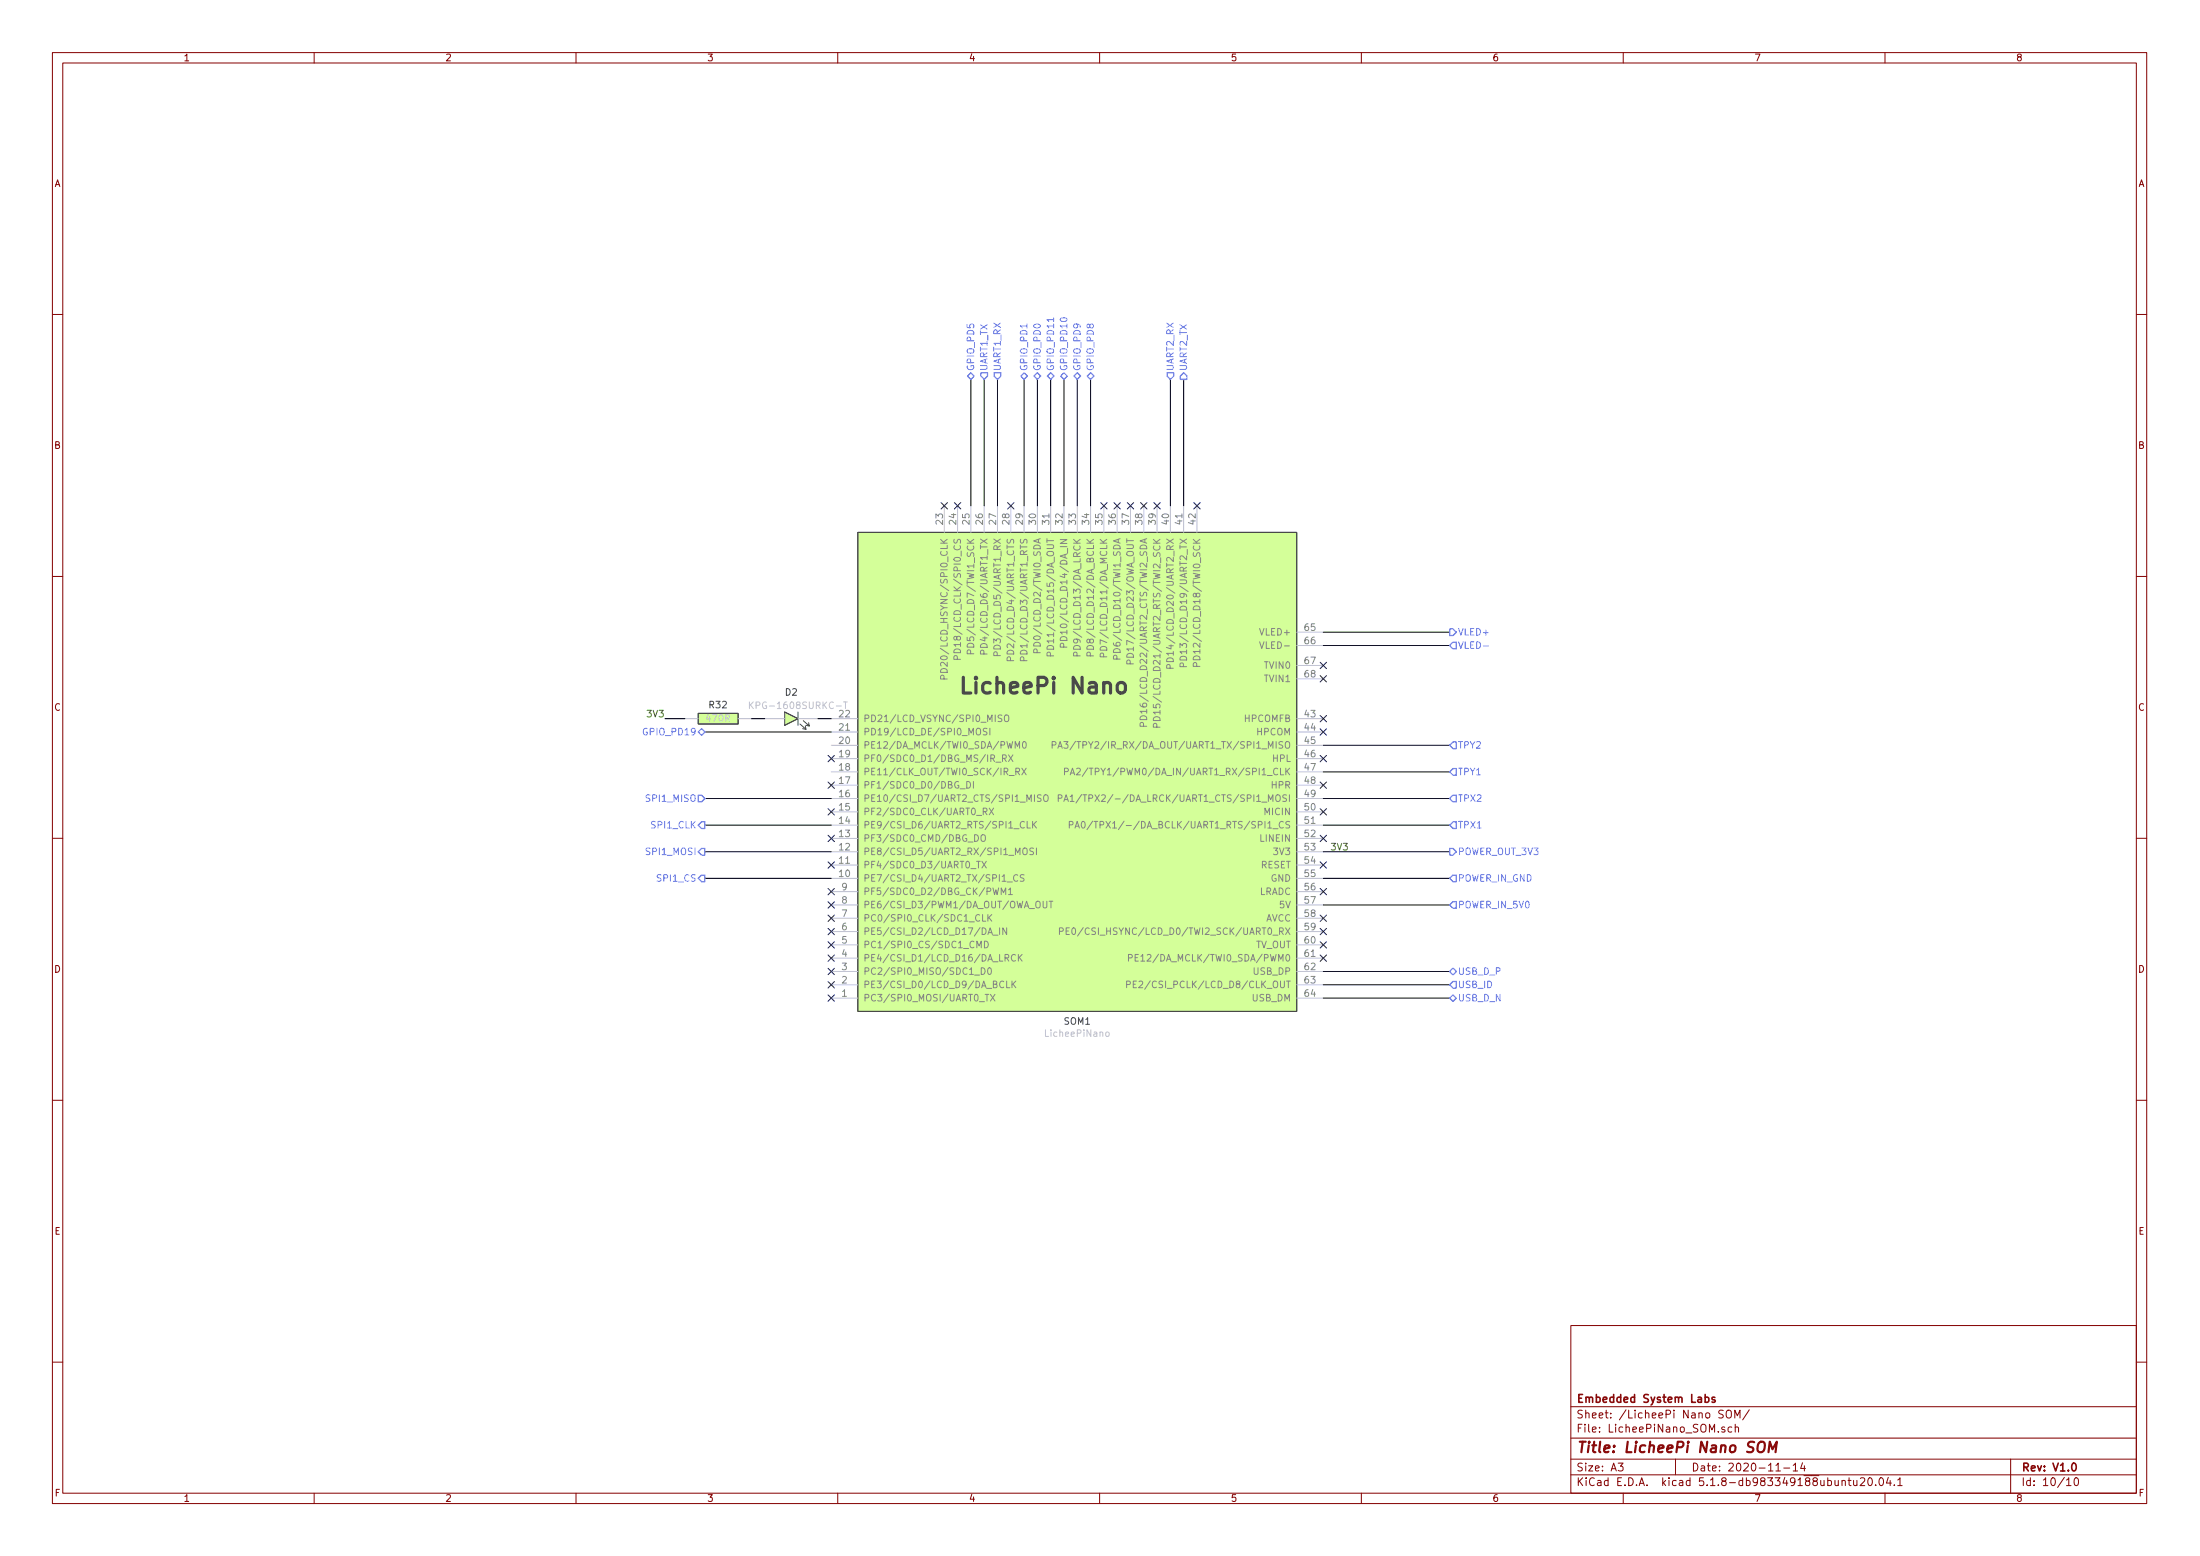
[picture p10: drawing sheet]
<svg xmlns="http://www.w3.org/2000/svg" width="420mm" height="297mm" viewBox="0 0 420 297" stroke-linecap="round" stroke-linejoin="round" font-family="sans-serif">
<g fill="none" stroke="#840000" stroke-width=".19">
<path d="M10 10h400v277h-400zM12 12h396v273.1h-396zM60 10v2M110 10v2M160 10v2M210 10v2M260 10v2M310 10v2M360 10v2M10 60h2M408 60h2M10 110h2"/>
<path d="M408 110h2M10 160h2M408 160h2M10 210h2M408 210h2M300 253h108v32.1h-108zM10 260h2M300 278.5h108M300 274.5h108M300 268.5h108M309 279.3h1l-.5 .6 .4 .1v.7l-.2 .1-.7-.1M320 278.5v3"/>
<path d="M329.1 269.3l-.6-.1-.3 .3 .1 .3 .7 .3v.5l-.2 .1-.6-.1M329.4 272.5a.37 .37 0 0 0-.6 .1l.1 .2 .5 .2 .1 .1-.3 .3-.4-.1M329.7 269.4a.49 .49 0 0 1 .6-.2 .49 .49 0 0 1 .4 .5v.5a.5 .5 0 0 1-.5 .5 .5 .5 0 0 1-.5-.5zM330.7 272.5l-.4-.1-.3 .3 .1 .6 .2 .1 .4-.1M331.3 270.7v-1.5l.5 1.1 .5-1.1v1.5M331.4 272.5a.37 .37 0 0 1 .6 .1v.8M331.4 271.9v1.5M334.1 269.1l-1.3 2M342.5 279.7l.4-.4v1.5M344.2 279.2l-.3 1.1h.9M344.6 279.8v1M384 278.5v6.6"/>
<path d="M408 260h2M60 285.1v1.9M110 285.1v1.9M160 285.1v1.9M210 285.1v1.9M260 285.1v1.9M300 281.5h108M310 285.1v1.9M339.2 280.8h.8M340.7 280.2h1.1M342.5 280.8h.8M351.8 282.7l.2-.1 .4 .1v.9"/>
<path d="M351.8 282.6v1M352.9 282.6h.6M353.1 282.1v1.3l.4 .2M354 282.6v.8a.37 .37 0 0 0 .6 .1M354.6 282.6v1M355.3 282.3l.6-.2 .2 .2v.2l-.9 1.1h.9M356.9 282.2l.2-.1a.8 .8 0 0 1 .5 .8 .8 .8 0 0 1-.5 .7 1 1 0 0 1-.2-1.4zM358.2 283.5v.1M359 282.3l.2-.2a.8 .8 0 0 1 .5 .8 .8 .8 0 0 1-.5 .7l-.2-.1-.1-.5zM360 285.1v1.9M360.6 282l-.3 1.1h.9M361 282.6v1"/>
<path d="M361.8 283.5v.1M362.4 282.5l.5-.4v1.5M362.4 283.6h.9M394.7 282.5l.4-.4v1.5M394.7 283.6h.8M396.2 282.3l.4-.2a.94 .94 0 0 1 0 1.5l-.4-.3-.1-.6z"/>
</g>
<path d="M325.7 266.8l.4-.1 .3 .3-.1 .6-.2 .1-.4-.1M327.5 266.8l-.3-.1-.3 .2 .1 .2 .5 .2v.3h-.6M395.9 279.4l.1-.1a.8 .8 0 0 1 .5 .8 .8 .8 0 0 1-.5 .7 1 1 0 0 1-.1-1.4z" fill="none" stroke="#840000" stroke-width=".3"/>
<path d="M335.9 275.5a.67 .67 0 0 1 1.1 0 1.43 1.43 0 0 1-.6 1.7l-.5-.1a1.41 1.41 0 0 1 0-1.6zM337.7 277.2l.3-2 .5 1.5 .8-1.5-.2 2" fill="none" stroke="#840000" stroke-width=".41"/>
<g fill="#d4ff99" stroke="#d4ff99" stroke-width=".19">
<path d="M163.8 101.6h83.8v91.5h-83.8z"/>
<path d="M149.9 135.9l2.5 1.3-2.5 1.3z"/>
<path d="M133.3 136.2h7.7v2h-7.7z"/>
</g>
<path d="M163.8 101.6h83.8v91.5h-83.8zM133.3 136.2h7.7v2h-7.7zM149.9 135.9l2.5 1.3-2.5 1.3zM152.4 135.9v2.6M152.8 138.2l1.1 1-.1-.6M153.3 139.1l.6 .1M153.4 137.6l1.2 1-.2-.6M153.9 138.5l.7 .1" fill="none" stroke="#484848" stroke-width=".19"/>
<g fill="none" stroke="#babcdd" stroke-width=".19">
<path d="M180.3 96.6v5M182.9 96.6v5M185.4 96.6v5M188 96.6v5M190.5 96.6v5M193 96.6v5M195.6 96.6v5M198.1 96.6v5M200.7 96.6v5M203.2 96.6v5M205.7 96.6v5M208.3 96.6v5"/>
<path d="M210.8 96.6v5M213.4 96.6v5M215.9 96.6v5M218.4 96.6v5M221 96.6v5M223.5 96.6v5M226.1 96.6v5M228.6 96.6v5M130.8 137.2h2.5M141 137.2h2.5M146 137.2h3.9M152.4 137.2h3.8"/>
<path d="M158.7 139.7h5.1M158.7 137.2h5.1M247.6 139.7h5.1M247.6 137.2h5.1M247.6 120.7h5.1M247.6 123.2h5.1M247.6 127h5.1M247.6 129.6h5.1M158.7 157.5h5.1M158.7 155h5.1M158.7 152.4h5.1M158.7 149.9h5.1"/>
<path d="M158.7 147.4h5.1M158.7 144.8h5.1M158.7 142.3h5.1M247.6 157.5h5.1M247.6 155h5.1M247.6 152.4h5.1M247.6 149.9h5.1M247.6 147.4h5.1M247.6 144.8h5.1M247.6 142.3h5.1M158.7 167.7h5.1M158.7 165.1h5.1"/>
<path d="M158.7 162.6h5.1M158.7 160.1h5.1M158.7 170.2h5.1M158.7 172.8h5.1M158.7 175.3h5.1M158.7 177.8h5.1M247.6 167.7h5.1M247.6 165.1h5.1M247.6 162.6h5.1M247.6 160.1h5.1M247.6 170.2h5.1M247.6 172.8h5.1"/>
<path d="M247.6 175.3h5.1M247.6 177.8h5.1M158.7 190.5h5.1M158.7 188h5.1M158.7 185.5h5.1M158.7 182.9h5.1M158.7 180.4h5.1M247.6 190.5h5.1M247.6 188h5.1M247.6 185.5h5.1M247.6 182.9h5.1M247.6 180.4h5.1"/>
</g>
<g fill="none" stroke="#848484" stroke-width=".19">
<path d="M179.8 127.7a.67 .67 0 0 1 .8 0 .67 .67 0 0 1 .3 .7h-1.3zM180.3 129.6l-.1-.6-.1-.1-.3 .1-.2 .6h1.3M182.2 124.1a.68 .68 0 0 1 .8-.2 .68 .68 0 0 1 .4 .7h-1.2zM182.8 125.9l-.1-.7h-.4l-.1 .7h1.2M184.9 122.9a.66 .66 0 0 1 .8-.1 .66 .66 0 0 1 .3 .7h-1.3zM185.4 124.8l-.1-.7h-.5l-.1 .7h1.3M186.5 139.2l.2-.2a.44 .44 0 0 1 .6 .5l-.1 .6-.2 .2-.4-.1a1 1 0 0 1-.1-1zM187.4 123a.67 .67 0 0 1 .8-.1 .67 .67 0 0 1 .3 .7h-1.3zM187.9 124.9v-.7l-.2-.1-.3 .1-.2 .7h1.3M188.5 139.1l-.5-.1-.2 .2 .1 .4 .5 .2 .1 .3-.2 .2-.5-.1M189.1 139v1.3M190 123.3a.67 .67 0 0 1 .7-.1 .67 .67 0 0 1 .4 .7h-1.3z"/>
<path d="M190.4 125.2v-.7l-.2-.1-.3 .1-.1 .7h1.3M191.3 136.6l-.4-.1-.3 .2 .1 .3 .6 .3v.3l-.2 .2-.5-.1M191.9 136.7l.2-.2a.44 .44 0 0 1 .6 .4l-.1 .7-.5 .2-.2-.2zM192.5 124.2a.67 .67 0 0 1 .8 0 .67 .67 0 0 1 .3 .7h-1.3zM193 126.1l-.1-.6-.1-.1-.3 .1-.2 .6h1.3M195 124.2a.67 .67 0 0 1 .8 0 .67 .67 0 0 1 .3 .7h-1.2zM195.5 126.1v-.6l-.2-.1-.3 .1-.1 .6h1.2M198.1 124.6l-.1-.7h-.5l-.1 .7h1.3M200.1 123.3a.67 .67 0 0 1 .8 0 .67 .67 0 0 1 .3 .6h-1.3zM200.6 125.2v-.6l-.5-.1-.2 .7h1.3M202.7 121.7a.66 .66 0 0 1 .7-.1 .66 .66 0 0 1 .4 .7h-1.3zM203.1 123.5l-.1-.7h-.4l-.1 .7h1.3"/>
<path d="M205.2 123.3a.67 .67 0 0 1 .8 0 .67 .67 0 0 1 .3 .6h-1.3zM205.7 125.2l-.1-.6-.4-.1-.2 .7h1.3M207.7 123.3a.67 .67 0 0 1 .8 0 .67 .67 0 0 1 .3 .6h-1.2zM208.2 125.2v-.6l-.5-.1-.1 .7h1.2M210.2 123.6a.68 .68 0 0 1 .8-.2 .68 .68 0 0 1 .4 .7h-1.3zM210.8 125.4l-.1-.7h-.5l-.1 .7h1.3M212.8 123.9a.67 .67 0 0 1 .8 0 .67 .67 0 0 1 .3 .6h-1.3zM213.3 125.8v-.6l-.2-.1-.3 .1-.2 .6h1.3M215.4 124.9a.67 .67 0 0 1 .7-.1 .67 .67 0 0 1 .4 .7h-1.3zM215.8 126.7v-.6l-.2-.1-.3 .1-.1 .6h1.3M217.9 136.8a.67 .67 0 0 1 .8-.1 .67 .67 0 0 1 .3 .7h-1.3zM218.4 138.6l-.1-.6-.1-.1-.3 .1-.2 .6h1.3"/>
<path d="M220.4 136.9a.67 .67 0 0 1 .8 0 .67 .67 0 0 1 .3 .7h-1.2zM220.9 138.8v-.6l-.2-.1-.3 .1-.1 .6h1.2M221.5 136h-1.2l.3 .3M221.5 135.6v.7M223 125.7a.67 .67 0 0 1 .7-.1 .67 .67 0 0 1 .4 .7h-1.3zM223.5 127.6l-.1-.6-.5-.1-.1 .7h1.3M225.5 125.4a.67 .67 0 0 1 .8-.1 .67 .67 0 0 1 .3 .7h-1.3zM226 127.3v-.6l-.5-.1-.2 .7h1.3M228.1 125.3a.67 .67 0 0 1 .7 0 .67 .67 0 0 1 .4 .6h-1.3zM228.5 127.2v-.6l-.2-.1-.3 .1-.1 .6h1.3M240.6 122.5l.4 1.3 .4-1.3M183.4 150.6h.9"/>
<path d="M184.6 149.2a.64 .64 0 0 1 .7 .6 .64 .64 0 0 1-.7 .7zM185.9 149.2v1.3M186.1 159.3a.64 .64 0 0 1 .8 .7 .64 .64 0 0 1-.8 .6zM187.4 159.5l.3-.2a.44 .44 0 0 1 .5 .5l-.1 .6-.4 .2-.3-.2zM187.8 154.9l.6-.1v-.4l-.6-.1v1.2M188.1 154.9l.4 .6M188.9 154.3l.9 1.2M189.8 154.3l-.9 1.2M190.2 145.5h1M191.5 144.8l.6-.1v-.5l-.6-.1v1.3M191.8 144.8l.4 .6M192.6 144.1l.8 1.3"/>
<path d="M192.7 148h1M193.4 144.1l-.8 1.3M193.9 142.8v-1.2l.4 .9 .4-.9v1.2M194 147.3h.6l.1-.5-.7-.2v1.3M194.3 147.3l.4 .6M195.1 146.6l.9 1.3M195.4 141.7l.2-.1a.69 .69 0 0 1 .4 .6 .69 .69 0 0 1-.4 .6l-.3-.4zM195.6 156.9a.6 .6 0 0 0-.8 .5 .6 .6 0 0 0 .6 .7l.2-.2M196 146.6l-.9 1.3M196.2 156.8v1.3h.6M197.2 156.8v1.3M197.4 157.4l.5 .7"/>
<path d="M197.6 151.7v1.3M197.9 156.8l-.7 .7M198.8 151.8l-.5-.1-.1 .2v.4l.6 .2v.3l-.2 .2-.5-.1M199.4 151.9l.2-.2a.47 .47 0 0 1 .6 .5l-.1 .6-.2 .2-.4-.1a1 1 0 0 1-.1-1zM200.9 142.2h.6l.2-.2-.1-.3-.7-.1v1.2M202 142.8l.5-1.2 .4 1.2M202.1 152.4l.7-.1v-.4l-.7-.2v1.3M202.2 142.5h.6M203.2 141.6h.8l-.4 .4 .3 .2v.6h-.5l-.2-.1M203.2 153l.4-1.3 .4 1.3M203.3 147.3h.6l.1-.2v-.3l-.7-.2v1.3M203.3 152.6h.6"/>
<path d="M204.2 157.5l.6-.1 .1-.5-.7-.1v1.3M204.4 147.9l.4-1.3 .4 1.3M204.4 152.1l.3-.4v1.3M204.4 153h.7M204.5 147.6h.6M205.3 158.1l.4-1.3 .4 1.3M205.4 141.5l-1.1 1.6M205.4 157.7h.6M205.6 146.8l.5-.2 .2 .4-.8 .9h.8M206.6 151.7l-1.1 1.6M206.6 156.9l.2-.1a.67 .67 0 0 1 .5 .6 .67 .67 0 0 1-.5 .7l-.3-.5zM206.8 151.7h.7"/>
<path d="M207.8 146.6l-1.1 1.6M208.7 156.8l-1.1 1.6M208.9 156.8h.8M186.5 164.4h.7M186.9 164.4v1.3M187.5 164.4l.9 1.3M187.7 174.6v1.3h.6M188 179.7a.64 .64 0 0 1 .8 .6 .64 .64 0 0 1-.8 .6zM188.4 164.4l-.9 1.3M188.7 178.4l.4-1.3 .4 1.3M188.7 174.6v1.3M188.8 178h.6"/>
<path d="M188.8 175.1l.6 .8M189.4 174.6l-.7 .7M189.6 169.5l.3 1.3 .3-.9 .2 .9 .3-1.3M189.6 178.5h1M190.9 177.1v1.3M191.2 170.8v-1.3l.4 .9 .5-.9v1.3M192.3 177.1v1.3l-.8-1.3v1.3M192.4 168.4h.9M192.6 169.9l.4-.4v1.3M192.6 170.8h.7M194.4 167.1a.6 .6 0 0 0-.9 .4 .6 .6 0 0 0 .6 .7l.3-.1M195.4 162.1l.2-.2a.44 .44 0 0 1 .6 .4l-.1 .7-.2 .2-.4-.1a1 1 0 0 1-.1-1z"/>
<path d="M195.6 167h-.5l-.2 .1v.3l.6 .3 .1 .3-.3 .2h-.5M197.4 162l-.5-.1-.2 .1 .1 .4 .5 .3 .1 .2-.2 .3-.5-.1M197.9 172.2l.2-.2a.44 .44 0 0 1 .6 .5l-.1 .6-.5 .2-.2-.2zM197.9 161.9v1.3M199.2 172v1.1l.2 .2h.3l.2-.2v-1.1M200.4 172h.7M200.7 172v1.3M202.3 177.8l.6-.1 .2-.1-.1-.3-.7-.2v1.3M203.6 177.7h.4M204.2 177.1h-.6v1.3h.6M204.8 177.3l.2-.2a.69 .69 0 0 1 .4 .7 .69 .69 0 0 1-.4 .6l-.3-.5zM186.6 180.9v-1.2l.4 .9 .4-.9v1.2"/>
<path d="M187.4 184.7a.64 .64 0 0 1 .7 .7 .64 .64 0 0 1-.7 .6zM188.1 189.8h.7M188.5 189.8v1.3M188.7 184.9l.2-.2a.69 .69 0 0 1 .4 .7 .69 .69 0 0 1-.4 .6l-.3-.5zM189.2 189.8l.8 1.3M190 189.8l-.8 1.3M191.7 187.4a.6 .6 0 0 0-.8 .4 .6 .6 0 0 0 .6 .8l.2-.2M191.9 182.9l.7-.1v-.5l-.7-.1v1.3M192.3 187.3v1.3h.6M192.3 182.9l.4 .6M193.3 187.3v1.3M193.4 187.8l.6 .8"/>
<path d="M193.9 182.3a.6 .6 0 0 0-.8 .5 .6 .6 0 0 0 .6 .7l.2-.2M194 187.3l-.7 .7M194.5 182.2v1.3M194.7 182.8l.5 .7M195.2 182.2l-.7 .7M215.2 187.9h.6v-.5l-.6-.1v1.3M215.5 182.9l.6-.1 .2-.2-.1-.3-.7-.1v1.3M216.4 187.9h.4M216.8 182.8h.4M217 187.3h-.6v1.3h.6M217.4 182.2h-.6v1.3h.6"/>
</g>
<path d="M143.1 134v1.3M143.3 134.6l.6 .7M143.9 134l-.8 .7M161.1 134h.7M161.5 134v1.3M211.2 197.1l.2-.1 .4 .1v.5l-.1 .2-.3 .1-.2-.2z" fill="none" stroke="#c2c2c2" stroke-width=".19"/>
<g fill="none" stroke="#000" stroke-width=".19">
<path d="M185.4 72.4v24.2M188 72.4v24.2M190.5 72.4v24.2M195.6 72.4v24.2M198.1 72.4v24.2M200.7 72.4v24.2M203.2 72.4v24.2M205.7 72.4v24.2M208.3 72.4v24.2M223.5 72.4v24.2M226.1 72.4v24.2M127 137.2h3.8"/>
<path d="M134.6 139.7h24.1M143.5 137.2h2.5M156.2 137.2h2.5M252.7 120.7h24.2M252.7 123.2h24.2M134.6 157.5h24.1M134.6 152.4h24.1M252.7 157.5h24.2M252.7 152.4h24.2M252.7 142.3h24.2M252.7 147.4h24.2M134.6 162.6h24.1"/>
<path d="M134.6 167.7h24.1M252.7 162.6h24.2M252.7 167.7h24.2M252.7 172.8h24.2M252.7 185.5h24.2M252.7 190.5h24.2M252.7 188h24.2"/>
</g>
<g fill="none" stroke="#6e82ff" stroke-width=".25">
<path d="M184.8 71.8l.6-.6 .7 .6-.7 .6zM187.3 71.2h1.3v.6l-.6 .6-.7-.6zM189.9 71.2h1.2v.6l-.6 .6-.6-.6zM194.9 71.8l.7-.6 .6 .6-.6 .6zM197.5 71.8l.6-.6 .7 .6-.7 .6zM200 71.8l.7-.6 .6 .6-.6 .6zM202.6 71.8l.6-.6 .6 .6-.6 .6zM205.1 71.8l.6-.6 .7 .6-.7 .6zM207.6 71.8l.7-.6 .6 .6-.6 .6zM222.9 71.2h1.3v.6l-.7 .6-.6-.6zM226.1 71.2l.6 .6v.6h-1.3v-.6zM133.3 139.7l.7-.6 .6 .6-.6 .7z"/>
<path d="M276.9 120.1h.6l.6 .6-.6 .6h-.6zM277.5 122.6h.6v1.3h-.6l-.6-.7zM133.3 151.8h.7l.6 .6-.6 .7h-.7zM134 156.9h.6v1.3h-.6l-.7-.7zM277.5 141.6h.6v1.3h-.6l-.6-.6zM277.5 146.7h.6v1.3h-.6l-.6-.6zM277.5 151.8h.6v1.3h-.6l-.6-.7zM277.5 156.9h.6v1.3h-.6l-.6-.7zM134 162h.6v1.2h-.6l-.7-.6zM134 167h.6v1.3h-.6l-.7-.6zM276.9 162h.6l.6 .6-.6 .6h-.6zM277.5 172.1h.6v1.3h-.6l-.6-.6z"/>
<path d="M277.5 167h.6v1.3h-.6l-.6-.6zM276.9 190.5l.6-.6 .6 .6-.6 .7zM276.9 185.5l.6-.7 .6 .7-.6 .6zM277.5 187.4h.6v1.2h-.6l-.6-.6z"/>
</g>
<path d="M201.2 60.7v.7M283.3 123.3h1" fill="none" stroke="#6e82ff" stroke-width=".19"/>
<g fill="none" stroke="#000084" stroke-width=".19">
<path d="M179.7 95.9l1.2 1.3M180.9 95.9l-1.2 1.3M182.3 95.9l1.2 1.3M183.5 95.9l-1.2 1.3M192.4 95.9l1.2 1.3M193.6 95.9l-1.2 1.3M210.2 95.9l1.2 1.3M211.4 95.9l-1.2 1.3M212.8 95.9l1.2 1.3M214 95.9l-1.2 1.3M215.3 95.9l1.2 1.3M216.5 95.9l-1.2 1.3"/>
<path d="M217.8 95.9l1.2 1.3M219 95.9l-1.2 1.3M220.4 95.9l1.2 1.3M221.6 95.9l-1.2 1.3M228 95.9l1.2 1.3M229.2 95.9l-1.2 1.3M252.1 139.1l1.2 1.2M252.1 136.6l1.2 1.2M252.1 129l1.2 1.2M252.1 126.4l1.2 1.2M253.3 139.1l-1.2 1.2M253.3 136.6l-1.2 1.2"/>
<path d="M253.3 129l-1.2 1.2M253.3 126.4l-1.2 1.2M158.1 159.4l1.3 1.3M158.1 154.4l1.3 1.2M158.1 149.3l1.3 1.2M158.1 144.2l1.3 1.2M159.4 159.4l-1.3 1.3M159.4 154.4l-1.3 1.2M159.4 149.3l-1.3 1.2M159.4 144.2l-1.3 1.2M252.1 149.3l1.2 1.2M252.1 144.2l1.2 1.2"/>
<path d="M252.1 154.4l1.2 1.2M252.1 159.4l1.2 1.3M253.3 149.3l-1.2 1.2M253.3 144.2l-1.2 1.2M253.3 154.4l-1.2 1.2M253.3 159.4l-1.2 1.3M158.1 177.2l1.3 1.2M158.1 172.1l1.3 1.3M158.1 179.8l1.3 1.2M158.1 174.7l1.3 1.2M158.1 169.6l1.3 1.2M158.1 164.5l1.3 1.2"/>
<path d="M159.4 177.2l-1.3 1.2M159.4 172.1l-1.3 1.3M159.4 179.8l-1.3 1.2M159.4 174.7l-1.3 1.2M159.4 169.6l-1.3 1.2M159.4 164.5l-1.3 1.2M252.1 164.5l1.2 1.2M252.1 179.8l1.2 1.2M252.1 177.2l1.2 1.2M252.1 174.7l1.2 1.2M252.1 169.6l1.2 1.2M253.3 164.5l-1.2 1.2"/>
<path d="M253.3 179.8l-1.2 1.2M253.3 177.2l-1.2 1.2M253.3 174.7l-1.2 1.2M253.3 169.6l-1.2 1.2M158.1 187.4l1.3 1.2M158.1 182.3l1.3 1.2M158.1 189.9l1.3 1.2M158.1 184.8l1.3 1.3M159.4 187.4l-1.3 1.2M159.4 182.3l-1.3 1.2M159.4 189.9l-1.3 1.2M159.4 184.8l-1.3 1.3"/>
<path d="M252.1 182.3l1.2 1.2M253.3 182.3l-1.2 1.2"/>
</g>
<text font-size="4.2" fill="#484848" x="185" y="132.4">LicheePi Nano</text>
<text font-size="2.8" fill="#840000" x="301" y="277.3">Title: LicheePi Nano SOM</text>
<g font-size="2.1" fill="#840000">
<text x="301" y="267.8">Embedded System Labs</text>
<text x="301" y="273.5">File: LicheePiNano_SOM.sch</text>
<text x="301" y="270.8">Sheet: /LicheePi Nano SOM/</text>
<text x="301" y="280.9">Size: A3</text>
<text x="323" y="280.9">Date: 2020-11-14</text>
<text x="386" y="280.9">Rev: V1.0</text>
<text x="301" y="283.7">KiCad E.D.A. kicad 5.1.8-db983349188ubuntu20.04.1</text>
<text x="386" y="283.7">Id: 10/10</text>
</g>
<g font-size="1.8" fill="#840000">
<text x="35" y="11.7">1</text>
<text x="85" y="11.7">2</text>
<text x="135" y="11.7">3</text>
<text x="185" y="11.7">4</text>
<text x="235" y="11.7">5</text>
<text x="285" y="11.7">6</text>
<text x="335" y="11.7">7</text>
<text x="385" y="11.7">8</text>
<text x="10.4" y="35.7">A</text>
<text x="408.4" y="35.7">A</text>
<text x="10.4" y="85.7">B</text>
<text x="408.4" y="85.7">B</text>
<text x="10.4" y="135.7">C</text>
<text x="408.4" y="135.7">C</text>
<text x="10.4" y="185.7">D</text>
<text x="408.4" y="185.7">D</text>
<text x="10.4" y="235.7">E</text>
<text x="408.4" y="235.7">E</text>
<text x="10.5" y="285.7">F</text>
<text x="35" y="286.7">1</text>
<text x="85" y="286.7">2</text>
<text x="135" y="286.7">3</text>
<text x="185" y="286.7">4</text>
<text x="235" y="286.7">5</text>
<text x="285" y="286.7">6</text>
<text x="335" y="286.7">7</text>
<text x="385" y="286.7">8</text>
<text x="408.5" y="285.7">F</text>
</g>
<g font-size="1.8" fill="#6e82ff">
<text x="186.1" y="70.9" transform="rotate(-90 186.1 70.9)">GPIO_PD5</text>
<text x="188.6" y="70.9" transform="rotate(-90 188.6 70.9)">UART1_TX</text>
<text x="191.1" y="70.9" transform="rotate(-90 191.1 70.9)">UART1_RX</text>
<text x="196.2" y="70.9" transform="rotate(-90 196.2 70.9)">GPIO_PD1</text>
<text x="198.8" y="70.9" transform="rotate(-90 198.8 70.9)">GPIO_PD0</text>
<text x="201.3" y="70.9" transform="rotate(-90 201.3 70.9)">GPIO_PD11</text>
<text x="203.8" y="70.9" transform="rotate(-90 203.8 70.9)">GPIO_PD10</text>
<text x="206.4" y="70.9" transform="rotate(-90 206.4 70.9)">GPIO_PD9</text>
<text x="208.9" y="70.9" transform="rotate(-90 208.9 70.9)">GPIO_PD8</text>
<text x="224.2" y="70.9" transform="rotate(-90 224.2 70.9)">UART2_RX</text>
<text x="226.7" y="70.9" transform="rotate(-90 226.7 70.9)">UART2_TX</text>
<text x="278.4" y="121.3">VLED+</text>
<text x="278.4" y="123.9">VLED-</text>
<text x="123.3" y="140.4">GPIO_PD19</text>
<text x="278.4" y="142.9">TPY2</text>
<text x="278.4" y="148">TPY1</text>
<text x="123.7" y="153.1">SPI1_MISO</text>
<text x="278.4" y="153.1">TPX2</text>
<text x="124.6" y="158.2">SPI1_CLK</text>
<text x="278.4" y="158.2">TPX1</text>
<text x="123.7" y="163.2">SPI1_MOSI</text>
<text x="278.4" y="163.2">POWER_OUT_3V3</text>
<text x="125.8" y="168.3">SPI1_CS</text>
<text x="278.4" y="173.4">POWER_IN_5V0</text>
<text x="278.4" y="168.3">POWER_IN_GND</text>
<text x="278.4" y="188.6">USB_ID</text>
<text x="278.4" y="191.2">USB_D_N</text>
<text x="278.4" y="186.1">USB_D_P</text>
</g>
<g font-size="1.8" fill="#848484">
<text x="180.1" y="100.1" transform="rotate(-90 180.1 100.1)">23</text>
<text x="182.6" y="100.1" transform="rotate(-90 182.6 100.1)">24</text>
<text x="185.2" y="100.1" transform="rotate(-90 185.2 100.1)">25</text>
<text x="187.7" y="100.1" transform="rotate(-90 187.7 100.1)">26</text>
<text x="190.2" y="100.1" transform="rotate(-90 190.2 100.1)">27</text>
<text x="192.8" y="100.1" transform="rotate(-90 192.8 100.1)">28</text>
<text x="195.3" y="100.1" transform="rotate(-90 195.3 100.1)">29</text>
<text x="197.9" y="100.1" transform="rotate(-90 197.9 100.1)">30</text>
<text x="200.4" y="100.1" transform="rotate(-90 200.4 100.1)">31</text>
<text x="202.9" y="100.1" transform="rotate(-90 202.9 100.1)">32</text>
<text x="205.5" y="100.1" transform="rotate(-90 205.5 100.1)">33</text>
<text x="208" y="100.1" transform="rotate(-90 208 100.1)">34</text>
<text x="210.6" y="100.1" transform="rotate(-90 210.6 100.1)">35</text>
<text x="213.1" y="100.1" transform="rotate(-90 213.1 100.1)">36</text>
<text x="215.6" y="100.1" transform="rotate(-90 215.6 100.1)">37</text>
<text x="218.2" y="100.1" transform="rotate(-90 218.2 100.1)">38</text>
<text x="220.7" y="100.1" transform="rotate(-90 220.7 100.1)">39</text>
<text x="223.3" y="100.1" transform="rotate(-90 223.3 100.1)">40</text>
<text x="225.8" y="100.1" transform="rotate(-90 225.8 100.1)">41</text>
<text x="228.3" y="100.1" transform="rotate(-90 228.3 100.1)">42</text>
<text x="183.5" y="123.6" transform="rotate(-90 183.5 123.6)">PD18/LCD_CLK/SPI0_CS</text>
<text x="186.1" y="122.9" transform="rotate(-90 186.1 122.9)">PD5/LCD_D7/TWI1_SCK</text>
<text x="188.6" y="123.1" transform="rotate(-90 188.6 123.1)">PD4/LCD_D6/UART1_TX</text>
<text x="191.1" y="123.3" transform="rotate(-90 191.1 123.3)">PD3/LCD_D5/UART1_RX</text>
<text x="193.7" y="124.4" transform="rotate(-90 193.7 124.4)">PD2/LCD_D4/UART1_CTS</text>
<text x="196.2" y="124.4" transform="rotate(-90 196.2 124.4)">PD1/LCD_D3/UART1_RTS</text>
<text x="198.8" y="122.9" transform="rotate(-90 198.8 122.9)">PD0/LCD_D2/TWI0_SDA</text>
<text x="201.3" y="123.2" transform="rotate(-90 201.3 123.2)">PD11/LCD_D15/DA_OUT</text>
<text x="203.8" y="121.2" transform="rotate(-90 203.8 121.2)">PD10/LCD_D14/DA_IN</text>
<text x="206.4" y="123.4" transform="rotate(-90 206.4 123.4)">PD9/LCD_D13/DA_LRCK</text>
<text x="208.9" y="123.4" transform="rotate(-90 208.9 123.4)">PD8/LCD_D12/DA_BCLK</text>
<text x="211.5" y="123.6" transform="rotate(-90 211.5 123.6)">PD7/LCD_D11/DA_MCLK</text>
<text x="214" y="123.9" transform="rotate(-90 214 123.9)">PD6/LCD_D10/TWI1_SDA</text>
<text x="216.5" y="125" transform="rotate(-90 216.5 125)">PD17/LCD_D23/OWA_OUT</text>
<text x="224.2" y="125.3" transform="rotate(-90 224.2 125.3)">PD14/LCD_D20/UART2_RX</text>
<text x="226.7" y="125.1" transform="rotate(-90 226.7 125.1)">PD13/LCD_D19/UART2_TX</text>
<text x="229.2" y="124.9" transform="rotate(-90 229.2 124.9)">PD12/LCD_D18/TWI0_SCK</text>
<text x="240.9" y="121.3">VLED+</text>
<text x="241.3" y="123.9">VLED-</text>
<text x="249.2" y="120.4">65</text>
<text x="249.2" y="123">66</text>
<text x="181" y="127.3" transform="rotate(-90 181 127.3)">PD20/LCD_HSYNC/SPI0_CLK</text>
<text x="241.6" y="127.7">TVIN0</text>
<text x="241.6" y="130.2">TVIN1</text>
<text x="249.2" y="126.8">67</text>
<text x="249.2" y="129.3">68</text>
<text x="160.3" y="136.9">22</text>
<text x="164.8" y="137.8">PD21/LCD_VSYNC/SPI0_MISO</text>
<text x="219.1" y="135.8" transform="rotate(-90 219.1 135.8)">PD16/LCD_D22/UART2_CTS/TWI2_SDA</text>
<text x="221.6" y="135.8" transform="rotate(-90 221.6 135.8)">PD15/LCD_D21/UART2_RTS/TWI2_SCK</text>
<text x="237.7" y="137.8">HPCOMFB</text>
<text x="249.2" y="136.9">43</text>
<text x="160.3" y="142">20</text>
<text x="160.3" y="139.5">21</text>
<text x="164.8" y="142.9">PE12/DA_MCLK/TWI0_SDA/PWM0</text>
<text x="164.8" y="140.4">PD19/LCD_DE/SPI0_MOSI</text>
<text x="205.4" y="142.9">PA3/TPY2/IR_RX/DA_OUT/UART1_TX/SPI1_MISO</text>
<text x="240.1" y="140.4">HPCOM</text>
<text x="249.2" y="139.5">44</text>
<text x="249.2" y="142">45</text>
<text x="160.3" y="149.6">17</text>
<text x="160.3" y="147.1">18</text>
<text x="160.3" y="144.6">19</text>
<text x="164.8" y="148">PE11/CLK_OUT/TWI0_SCK/IR_RX</text>
<text x="164.8" y="145.5">PF0/SDC0_D1/DBG_MS/IR_RX</text>
<text x="207.9" y="148">PA2/TPY1/PWM0/DA_IN/UART1_RX/SPI1_CLK</text>
<text x="243.1" y="145.5">HPL</text>
<text x="249.2" y="144.6">46</text>
<text x="249.2" y="147.1">47</text>
<text x="249.2" y="149.6">48</text>
<text x="160.3" y="154.7">15</text>
<text x="160.3" y="152.2">16</text>
<text x="164.8" y="155.6">PF2/SDC0_CLK/UART0_RX</text>
<text x="164.8" y="153.1">PE10/CSI_D7/UART2_CTS/SPI1_MISO</text>
<text x="164.8" y="150.5">PF1/SDC0_D0/DBG_DI</text>
<text x="207.5" y="153.1">PA1/TPX2/-/DA_LRCK/UART1_CTS/SPI1_MOSI</text>
<text x="241.6" y="155.6">MICIN</text>
<text x="242.9" y="150.5">HPR</text>
<text x="249.2" y="152.2">49</text>
<text x="249.2" y="154.7">50</text>
<text x="160.3" y="159.8">13</text>
<text x="160.3" y="157.3">14</text>
<text x="164.8" y="160.7">PF3/SDC0_CMD/DBG_DO</text>
<text x="164.8" y="158.2">PE9/CSI_D6/UART2_RTS/SPI1_CLK</text>
<text x="209.6" y="158.2">PA0/TPX1/-/DA_BCLK/UART1_RTS/SPI1_CS</text>
<text x="240.8" y="160.7">LINEIN</text>
<text x="249.2" y="157.3">51</text>
<text x="249.2" y="159.8">52</text>
<text x="160.3" y="167.4">10</text>
<text x="160.3" y="164.9">11</text>
<text x="160.3" y="162.3">12</text>
<text x="164.8" y="165.8">PF4/SDC0_D3/UART0_TX</text>
<text x="164.8" y="163.2">PE8/CSI_D5/UART2_RX/SPI1_MOSI</text>
<text x="240.7" y="165.8">RESET</text>
<text x="243.5" y="163.2">3V3</text>
<text x="249.2" y="162.3">53</text>
<text x="249.2" y="164.9">54</text>
<text x="249.2" y="167.4">55</text>
<text x="160.8" y="172.5">8</text>
<text x="160.8" y="170">9</text>
<text x="164.8" y="168.3">PE7/CSI_D4/UART2_TX/SPI1_CS</text>
<text x="164.8" y="173.4">PE6/CSI_D3/PWM1/DA_OUT/OWA_OUT</text>
<text x="164.8" y="170.9">PF5/SDC0_D2/DBG_CK/PWM1</text>
<text x="240.4" y="170.9">LRADC</text>
<text x="242.7" y="168.3">GND</text>
<text x="244.5" y="173.4">5V</text>
<text x="249.2" y="170">56</text>
<text x="249.2" y="172.5">57</text>
<text x="160.8" y="177.6">6</text>
<text x="160.8" y="175">7</text>
<text x="164.8" y="178.5">PE5/CSI_D2/LCD_D17/DA_IN</text>
<text x="164.8" y="175.9">PC0/SPI0_CLK/SDC1_CLK</text>
<text x="206" y="178.5">PE0/CSI_HSYNC/LCD_D0/TWI2_SCK/UART0_RX</text>
<text x="241.6" y="175.9">AVCC</text>
<text x="249.2" y="175">58</text>
<text x="249.2" y="177.6">59</text>
<text x="160.8" y="185.2">3</text>
<text x="160.8" y="182.7">4</text>
<text x="160.8" y="180.1">5</text>
<text x="164.8" y="183.6">PE4/CSI_D1/LCD_D16/DA_LRCK</text>
<text x="164.8" y="181">PC1/SPI0_CS/SDC1_CMD</text>
<text x="217.9" y="183.6">PE12/DA_MCLK/TWI0_SDA/PWM0</text>
<text x="239.6" y="181">TV_OUT</text>
<text x="249.2" y="180.1">60</text>
<text x="249.2" y="182.7">61</text>
<text x="249.2" y="185.2">62</text>
<text x="160.8" y="190.3">1</text>
<text x="160.8" y="187.7">2</text>
<text x="164.8" y="191.2">PC3/SPI0_MOSI/UART0_TX</text>
<text x="164.8" y="188.6">PE3/CSI_D0/LCD_D9/DA_BCLK</text>
<text x="164.8" y="186.1">PC2/SPI0_MISO/SDC1_D0</text>
<text x="217.8" y="188.6">PE2/CSI_PCLK/LCD_D8/CLK_OUT</text>
<text x="239.2" y="191.2">USB_DM</text>
<text x="239.5" y="186.1">USB_DP</text>
<text x="249.2" y="187.7">63</text>
<text x="249.2" y="190.3">64</text>
</g>
<g font-size="1.8" fill="#00c200">
<text x="123.9" y="136.9">3V3</text>
<text x="254" y="162.3">3V3</text>
</g>
<g font-size="1.8" fill="#c2c2c2">
<text x="135" y="137.8">470R</text>
<text x="144.2" y="135.3">KPG-1608SURKC-T</text>
<text x="199.9" y="197.9">LicheePiNano</text>
</g>
<g font-size="1.8" fill="#454750">
<text x="135.5" y="135.2">R32</text>
<text x="150" y="132.8">D2</text>
<text x="203.3" y="195.6">SOM1</text>
</g>
</svg>
